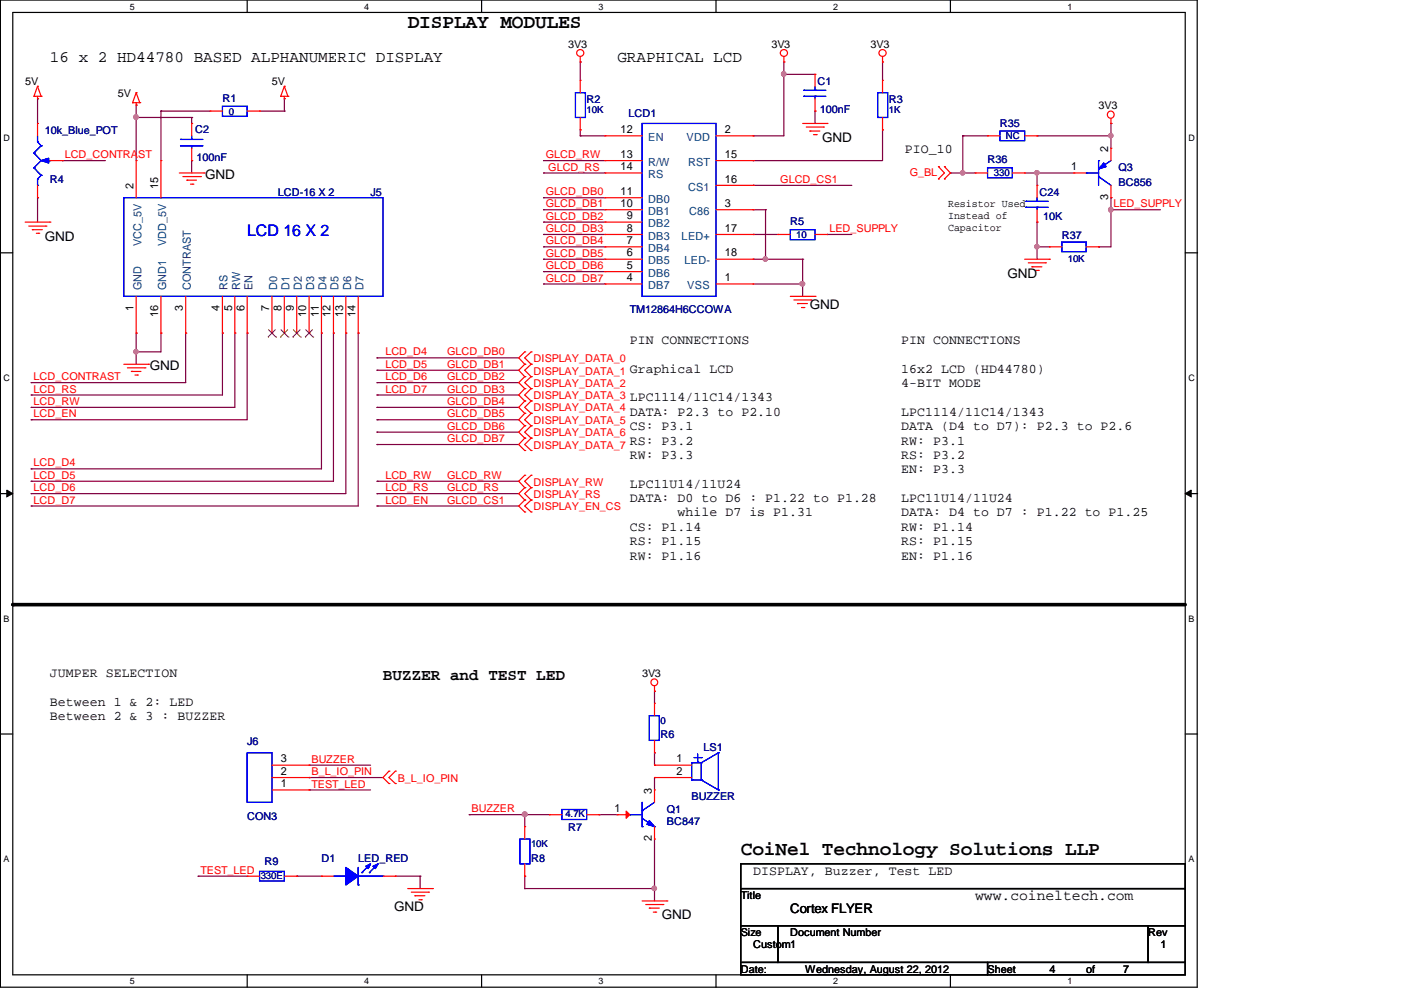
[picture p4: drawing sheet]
<svg xmlns="http://www.w3.org/2000/svg" width="297mm" height="210mm" viewBox="0 0 297 210" stroke-linecap="round" stroke-linejoin="round" font-family="sans-serif">
<path d="M.1 0h253.7v209.3h-253.7zM2.7 2.6h248.6v204.1h-248.6z" fill="none" stroke="#000" stroke-width=".25"/>
<g fill="#fff">
<path d="M27.5 .4h.9v2h-.9z"/>
<path d="M27.5 207h.9v2.1h-.9z"/>
</g>
<path d="M52.4 0v2.6M52.4 206.7v2.6" fill="none" stroke="#000" stroke-width=".25"/>
<g fill="#fff">
<path d="M77.2 .4h.9v2h-.9z"/>
<path d="M77.2 207h.9v2.1h-.9z"/>
</g>
<path d="M102.1 0v2.6M102.1 206.7v2.6" fill="none" stroke="#000" stroke-width=".25"/>
<g fill="#fff">
<path d="M126.9 .4h.9v2h-.9z"/>
<path d="M126.9 207h.9v2.1h-.9z"/>
</g>
<path d="M151.8 0v2.6M151.8 206.7v2.6" fill="none" stroke="#000" stroke-width=".25"/>
<g fill="#fff">
<path d="M176.6 .4h.9v2h-.9z"/>
<path d="M176.6 207h.9v2.1h-.9z"/>
</g>
<path d="M201.5 0v2.6M201.5 206.7v2.6" fill="none" stroke="#000" stroke-width=".25"/>
<g fill="#fff">
<path d="M226.3 .4h.9v2h-.9z"/>
<path d="M226.3 207h.9v2.1h-.9z"/>
<path d="M.8 28.1h1.2v2.1h-1.2z"/>
<path d="M252 28.1h1.2v2.1h-1.2z"/>
<path d="M.8 79.1h1.2v2h-1.2z"/>
<path d="M252 79.1h1.2v2h-1.2z"/>
</g>
<path d="M.1 53.6h2.6M251.3 53.6h2.6" fill="none" stroke="#000" stroke-width=".25"/>
<g fill="#fff">
<path d="M.8 130.1h1.1v2.1h-1.1z"/>
<path d="M252 130.1h1.2v2.1h-1.2z"/>
</g>
<path d="M.1 104.7h2.6M251.3 104.7h2.6" fill="none" stroke="#000" stroke-width=".25"/>
<path d="M1.4 103.9l1.3 .8-1.3 .6zM251.3 104.7l1.3-.8v1.4z" fill="#000" stroke="#000" stroke-width=".21"/>
<g fill="#fff">
<path d="M.8 181.1h1.1v2h-1.1z"/>
<path d="M252 181.1h1.2v2h-1.2z"/>
</g>
<path d="M.1 155.6h2.6M251.3 155.6h2.6M157.1 183.1h94.2v5.3h-94.2zM157.1 188.4h94.2v7.9h-94.2zM157.1 196.3h7.8v7.8h-7.8zM164.9 196.3h78.5v7.8h-78.5zM243.4 196.3h7.9v7.8h-7.9zM157.1 204.1h52.3v2.6h-52.3zM209.4 204.1h41.9v2.6h-41.9z" fill="none" stroke="#000" stroke-width=".25"/>
<path d="M2.7 128.2h248.6" fill="none" stroke="#000" stroke-width=".76"/>
<circle cx="2.7" cy="128.2" r=".38" fill="#000"/>
<g fill="none" stroke="#800040" stroke-width=".25">
<path d="M123 13.1h.1M123 13.1v3.9M166.2 13.1h.1M166.2 15.8h.1M166.2 13.1v15.7h-6.5M166.2 15.8h6.6M187.1 13.1h.1M187.1 13.1v3.9M8 20.9h.1M8 20.9v5.3M13.2 34.1h.1M13.2 34.1h9.2"/>
<path d="M28.9 24.9h.1M28.9 22.3h.1M28.9 22.3v11.8M28.9 24.9h11.7M34.1 23.6h.1M34.1 23.6h10.4M34.1 23.6v10.5M40.6 24.9h.1M40.6 34.1h.1M40.6 24.9v1.3M40.6 34.1v2.6M55 23.6h5.3"/>
<path d="M60.3 23.6h.1M60.3 20.9h.1M60.3 20.9v2.7M115.2 34.1h.1M115.2 36.7h.1M115.2 34.1h13.1M115.2 36.7h13.1M123 27.5h.1M123 28.8h.1M123 27.5v1.3M123 28.8h5.3M159.7 28.8h.1"/>
<path d="M159.7 34.1h.1M159.7 39.3h.1M159.7 39.3h20.9M172.8 23.6h.1M172.8 23.6v2.6M187.1 27.5h.1M187.1 27.5v6.6h-27.4M201.5 36.7h.1M201.5 36.7h5.3M204.1 36.7h.1M204.1 28.8h.1M204.1 28.8h5.3"/>
<path d="M204.1 28.8v7.9M217.3 36.7h10.4M219.9 36.7h.1M219.9 28.8h.1M219.9 28.8h15.6M219.9 36.7v2.6M235.5 28.8h.1M235.5 26.2h.1M235.5 26.2v5.2M8 41.9h.1M8 41.9v5.2M115.2 44.5h.1"/>
<path d="M115.2 41.9h.1M115.2 47.1h.1M115.2 49.7h.1M115.2 55h.1M115.2 52.3h.1M115.2 57.6h.1M115.2 55h13.1M115.2 44.5h13.1M115.2 41.9h13.1M115.2 47.1h13.1M115.2 49.7h13.1M115.2 52.3h13.1"/>
<path d="M115.2 57.6h13.1M159.7 49.7h.1M159.7 44.5h.1M159.7 55h.1M159.7 55h10.5M159.7 44.5h2.6M159.7 49.7h5.2M162.3 55h.1M162.3 44.5h.1M162.3 44.5v10.5M170.2 55h.1M170.2 55v7.8"/>
<path d="M175.3 49.7h.1M175.3 49.7h5.3M219.9 52.3h.1M219.9 47.1h.1M219.9 52.3h2.6M219.9 47.1v7.9M232.9 52.3h.1M235.5 44.5h.1M235.5 41.9h.1M235.5 44.5h10.5M235.5 41.9v10.4h-2.6M28.9 74.6h.1"/>
<path d="M28.9 70.6h.1M28.9 70.6v6.6M34.1 70.6h.1M34.1 70.6v4h-5.2M39.4 70.6h.1M39.4 70.6v10.5h-32.8M47.2 70.6h.1M47.2 70.6v13.1h-40.6M49.8 70.6h.1M49.8 70.6v15.8h-43.2M52.4 70.6h.1M52.4 70.6v18.4h-45.8"/>
<path d="M68.2 70.6h.1M68.2 70.6v28.8h-61.6M70.7 70.6h.1M70.7 70.6v31.4h-64.1M73.3 70.6h.1M73.3 70.6v34.1h-66.7M75.9 70.6h.1M75.9 70.6v36.7h-69.3M79.9 75.9h.1M79.9 78.5h.1M79.9 75.9h30.1M79.9 78.5h30.1"/>
<path d="M115.2 60.2h.1M115.2 60.2h13.1M159.7 60.2h10.5M170.2 60.2h.1M6.6 81.1h.1M6.6 86.4h.1M6.6 83.7h.1M6.6 99.4h.1M6.6 89h.1M79.9 86.4h.1M79.9 89h.1M79.9 91.6h.1"/>
<path d="M79.9 94.2h.1M79.9 81.1h.1M79.9 83.7h.1M79.9 81.1h30.1M79.9 86.4h30.1M79.9 83.7h30.1M79.9 89h30.1M79.9 91.6h30.1M79.9 94.2h30.1M6.6 102h.1M6.6 107.3h.1M6.6 104.7h.1"/>
<path d="M79.9 104.7h.1M79.9 102h.1M79.9 107.3h.1M79.9 102h30.1M79.9 107.3h30.1M79.9 104.7h30.1M138.8 159.6h.1M138.8 146.6h.1M138.8 146.6v2.5M138.8 159.6v2.6M65.5 162.2h.1M65.5 167.5h.1"/>
<path d="M65.5 164.9h.1M65.5 162.2h13.1M65.5 167.5h13.1M65.5 164.9h15.7M99.5 172.7h.1M99.5 172.7h17M111.3 172.7h.1M111.3 172.7v2.6M127 172.7h.1M127 172.7h3.9M138.8 164.9h.1M138.8 164.9v2.6"/>
<path d="M138.8 177.9v13.1M42 185.8h.1M42 185.8h10.4M62.9 185.8h.1M62.9 185.8h5.3M83.8 185.8h.1M83.8 185.8h5.3M89.1 185.8h.1M89.1 185.8v2.6M111.3 185.8h.1M111.3 188.4h.1M111.3 185.8v2.6"/>
<path d="M111.3 188.4h27.5M138.8 188.4h.1"/>
</g>
<g fill="#f0f" stroke="#f0f" stroke-width=".25">
<circle cx="28.8" cy="24.8" r=".49"/>
<circle cx="28.8" cy="74.6" r=".47"/>
<circle cx="166.1" cy="15.7" r=".49"/>
<circle cx="170.1" cy="60.2" r=".49"/>
<circle cx="162.3" cy="54.9" r=".47"/>
<circle cx="111.3" cy="172.6" r=".51"/>
<circle cx="138.7" cy="188.4" r=".47"/>
<circle cx="235.5" cy="28.8" r=".47"/>
<circle cx="204.1" cy="36.6" r=".47"/>
<circle cx="219.8" cy="52.3" r=".47"/>
<circle cx="219.8" cy="36.6" r=".47"/>
<circle cx="235.5" cy="44.5" r=".49"/>
</g>
<g fill="none" stroke="#f00" stroke-width=".25">
<path d="M8 18.3h.1M8 18.3l-.8 2.1M8 18.3l.7 2.1M28.9 19.7h.1M28.9 19.7l-.8 2.1M28.9 19.7l.7 2.1M60.3 18.3h.1M60.3 18.3l-.8 2.1M60.3 18.3l.7 2.1M123 13.1h.1M123 17h.1M123 12v1.1"/>
<path d="M123 17v2.7M166.2 13.1h.1M166.2 12v1.1M172.8 15.8h.1M172.8 15.8v2.5M187.1 13.1h.1M187.1 17h.1M187.1 12v1.1M187.1 17v2.7M7.2 20.4h.1M7.2 20.4h1.5M8 20.9h.1"/>
<path d="M8 26.2h.1M8 20.4v.5M8 26.2v2.6M8 39.3v2.6M8.7 20.4h.1M10.6 34.1h2.6M13.2 34.1h.1M28.1 21.8h.1M28.1 21.8h1.5M28.9 22.3h.1M28.9 34.1h.1M28.9 21.8v.5"/>
<path d="M28.9 34.1v7.8M29.6 21.8h.1M34.1 34.1h.1M34.1 34.1v7.8M38 36.7h5.3M38.8 37.4h3.7M39.6 38.2h.1M39.6 38.2h2.1M40.4 39h.5M40.6 34.1h.1M40.6 26.2h.1M40.6 26.2v2.6"/>
<path d="M40.6 31.4v2.7M40.9 39h.1M42.5 37.4h.1M43.3 36.7h.1M44.5 23.6h.1M44.5 23.6h2.7M52.4 23.6h2.6M55 23.6h.1M59.5 20.4h.1M59.5 20.4h1.5M60.3 20.9h.1M60.3 20.4v.5"/>
<path d="M61 20.4h.1M123 27.5h.1M123 24.9v2.6M128.3 28.8h.1M128.3 34.1h.1M128.3 36.7h.1M128.3 36.7h7.8M128.3 28.8h7.8M128.3 34.1h7.8M151.8 28.8h7.9M151.8 34.1h7.9M151.8 39.3h7.9"/>
<path d="M159.7 28.8h.1M159.7 34.1h.1M159.7 39.3h.1M170.2 26.2h5.1M170.9 26.9h3.7M171.7 27.8h.1M171.7 27.8h2.1M172.5 28.5h.6M172.8 23.6h.1M172.8 20.9v2.7M173.1 28.5h.1M174.6 26.9h.1"/>
<path d="M175.3 26.2h.1M187.1 27.5h.1M187.1 24.9v2.6M199 35.3h.1M199 37.9h.1M199 35.3l1.2 1.4-1.2 1.2M200.2 37.9h.1M200.2 35.3h.1M200.2 35.3l1.3 1.4-1.3 1.2M206.8 36.7h.1M206.8 36.7h2.6M209.4 28.8h.1"/>
<path d="M209.4 28.8h2.6M214.6 36.7h2.7M217.3 36.7h.1M217.3 28.8h2.6M219.9 39.3h.1M219.9 28.8h.1M219.9 39.3v2.6M227.7 36.7h.1M227.7 36.7h2.6M235.5 26.2h.1M235.5 31.4h.1M235.5 25.2v1"/>
<path d="M235.5 31.4v2.7M235.5 39.3v2.6M5.3 47.1h5.3M6.1 47.9h3.6M6.9 48.7h.1M6.9 48.7h2.1M7.7 49.5h.5M8 41.9h.1M8.2 49.5h.1M9.7 47.9h.1M10.6 47.1h.1M128.3 41.9h.1"/>
<path d="M128.3 44.5h.1M128.3 47.1h.1M128.3 49.7h.1M128.3 52.3h.1M128.3 55h.1M128.3 57.6h.1M128.3 47.1h7.8M128.3 55h7.8M128.3 52.3h7.8M128.3 41.9h7.8M128.3 44.5h7.8M128.3 49.7h7.8"/>
<path d="M128.3 57.6h7.8M151.8 55h7.9M151.8 44.5h7.9M151.8 49.7h7.9M159.7 44.5h.1M159.7 49.7h.1M159.7 55h.1M164.9 49.7h.1M164.9 49.7h2.7M172.8 49.7h2.5M175.3 49.7h.1M217.3 55h5.2"/>
<path d="M218 55.7h3.7M218.8 56.6h.1M218.8 56.6h2.1M219.6 57.3h.5M219.9 47.1h.1M219.9 44.5v2.6M220.1 57.3h.1M221.7 55.7h.1M222.5 55h.1M222.5 52.3h.1M222.5 52.3h2.6M230.3 52.3h2.6"/>
<path d="M232.9 52.3h.1M235.5 41.9h.1M26.2 77.2h5.3M27 78h3.7M27.9 78.8h.1M27.9 78.8h2M28.6 79.5h.5M28.9 70.6h.1M28.9 62.8v7.8M29.1 79.5h.1M30.7 78h.1M31.5 77.2h.1"/>
<path d="M34.1 70.6h.1M34.1 62.8v7.8M39.4 70.6h.1M39.4 62.8v7.8M47.2 70.6h.1M47.2 62.8v7.8M49.8 70.6h.1M49.8 62.8v7.8M52.4 70.6h.1M52.4 62.8v7.8M57.7 70.6h.1M57.7 62.8v7.8"/>
<path d="M60.3 70.6h.1M60.3 62.8v7.8M62.9 70.6h.1M62.9 62.8v7.8M65.5 70.6h.1M65.5 62.8v7.8M68.2 70.6h.1M68.2 62.8v7.8M70.7 70.6h.1M70.7 62.8v7.8M73.3 70.6h.1M73.3 62.8v7.8"/>
<path d="M75.9 70.6h.1M75.9 62.8v7.8M111.3 74.6h.1M111.3 77.2h.1M111.3 79.9h.1M111.3 74.6l-1.3 1.3 1.3 1.3M111.3 77.2l-1.3 1.3 1.3 1.4M111.3 79.9l-1.3 1.2 1.3 1.3M112.6 77.2h.1M112.6 74.6h.1M112.6 79.9h.1M112.6 74.6l-1.3 1.3 1.3 1.3"/>
<path d="M112.6 77.2l-1.3 1.3 1.3 1.4M112.6 79.9l-1.3 1.2 1.3 1.3M128.3 60.2h.1M128.3 60.2h7.8M151.8 60.2h7.9M159.7 60.2h.1M167.6 62.8h5.2M168.3 63.6h3.7M169.1 64.4h.1M169.1 64.4h2.1M169.9 65.2h.5M170.4 65.2h.1"/>
<path d="M172 63.6h.1M172.8 62.8h.1M111.3 82.4h.1M111.3 85h.1M111.3 87.6h.1M111.3 90.3h.1M111.3 92.9h.1M111.3 95.5h.1M111.3 82.4l-1.3 1.3 1.3 1.3M111.3 85l-1.3 1.4 1.3 1.2M111.3 87.6l-1.3 1.4 1.3 1.3M111.3 90.3l-1.3 1.3 1.3 1.3"/>
<path d="M111.3 92.9l-1.3 1.3 1.3 1.3M112.6 82.4h.1M112.6 85h.1M112.6 87.6h.1M112.6 90.3h.1M112.6 92.9h.1M112.6 95.5h.1M112.6 82.4l-1.3 1.3 1.3 1.3M112.6 85l-1.3 1.4 1.3 1.2M112.6 87.6l-1.3 1.4 1.3 1.3M112.6 90.3l-1.3 1.3 1.3 1.3M112.6 92.9l-1.3 1.3 1.3 1.3"/>
<path d="M111.3 103.4h.1M111.3 106h.1M111.3 100.8h.1M111.3 108.6h.1M111.3 103.4l-1.3 1.3 1.3 1.3M111.3 100.8l-1.3 1.2 1.3 1.4M111.3 106l-1.3 1.3 1.3 1.3M112.6 106h.1M112.6 103.4h.1M112.6 100.8h.1M112.6 108.6h.1M112.6 103.4l-1.3 1.3 1.3 1.3"/>
<path d="M112.6 100.8l-1.3 1.2 1.3 1.4M112.6 106l-1.3 1.3 1.3 1.3M138.8 146.6h.1M138.8 159.6h.1M138.8 149.1h.1M138.8 145.5v1.1M138.8 149.1v2.6M138.8 157v2.6M57.7 167.5h7.8M57.7 164.9h7.8M57.7 162.2h7.8M65.5 167.5h.1"/>
<path d="M65.5 164.9h.1M65.5 162.2h.1M82.5 163.5h.1M82.5 166.1h.1M82.5 163.5l-1.3 1.4 1.3 1.2M83.8 166.1h.1M83.8 163.5h.1M83.8 163.5l-1.3 1.4 1.3 1.2M111.3 175.3h.1M111.3 175.3v2.6M116.5 172.7h.1M116.5 172.7h2.6"/>
<path d="M124.4 172.7h2.6M127 172.7h.1M130.9 172.7h.1M130.9 172.7h2.6M138.8 167.5h.1M138.8 177.9h.1M138.8 162.2h.1M138.8 164.9h.1M138.8 167.5v2.6M138.8 175.3v2.6M138.8 164.9h7.8M138.8 162.2h7.8"/>
<path d="M52.4 185.8h.1M52.4 185.8h2.6M60.3 185.8h2.6M62.9 185.8h.1M68.2 185.8h.1M68.2 185.8h2.5M81.2 185.8h2.6M83.8 185.8h.1M86.4 188.4h5.3M87.2 189.2h3.6M88 189.9h.1M88 189.9h2.1"/>
<path d="M88.8 190.8h.5M89.3 190.8h.1M90.8 189.2h.1M91.7 188.4h.1M111.3 185.8h.1M111.3 183.1v2.7M136.1 191h5.3M136.9 191.8h3.6M137.7 192.5h.1M137.7 192.5h2.1M138.5 193.4h.5M139 193.4h.1"/>
<path d="M140.5 191.8h.1M141.4 191h.1"/>
<circle cx="123" cy="11.2" r=".75"/>
<circle cx="166.2" cy="11.2" r=".75"/>
<circle cx="187.1" cy="11.2" r=".75"/>
<circle cx="235.5" cy="24.3" r=".74"/>
<circle cx="138.7" cy="144.7" r=".72"/>
</g>
<g fill="none" stroke="#00f" stroke-width=".25">
<path d="M122 19.7h2.1v5.2h-2.1zM170.4 19.1h.1M170.4 19.1h4.7M172.8 19.1h.1M172.8 18.3v.8M186.1 19.7h2.1v5.2h-2.1zM7.2 32.4h.1M7.2 35.6h.1M7.2 32.4l1.5 1.7M7.2 35.6l1.5 1.6M8 30.1h.1M8 37.9h.1"/>
<path d="M8 39.3h.1M8 28.8v1.3M8 37.9v1.4M8 30.1l.7 .8M8.7 30.9h.1M8.7 34.1h.1M8.7 37.2h.1M8.7 30.9l-1.5 1.5M8.7 34.1l-1.5 1.5M8.7 37.2l-.7 .7M10.1 34.1h.5M10.6 34.1h.1"/>
<path d="M38.3 29.6h.1M38.3 30.9h.1M38.3 29.6h4.7M38.3 30.9h4.7M40.6 30.9h.1M40.6 29.6h.1M40.6 28.8v.8M40.6 30.9v.5M47.2 22.5h5.2v2.2h-5.2zM136.1 26.2h15.7v36.6h-15.7zM170.4 20.4h.1M170.4 20.4h4.7"/>
<path d="M172.8 20.4h.1M172.8 20.4v.5M209.4 35.6h5.2v2.1h-5.2zM212 27.8h5.3v2h-5.3zM230.3 36.7h.1M230.3 36.7h2.6M232.9 37.4h.1M232.9 35.8h.1M232.9 34.1h.1M232.9 37.4l2.6 1.9M232.9 34.1v5.2M235.5 34.1l-2.6 1.7"/>
<path d="M26.2 41.9h55v20.9h-55zM167.6 48.7h5.2v2.1h-5.2zM217.5 42.7h.1M217.5 44h.1M217.5 42.7h4.7M217.5 44h4.7M219.9 44h.1M219.9 42.7h.1M219.9 41.9v.8M219.9 44v.5M225.1 51.3h5.2v2.1h-5.2zM52.4 159.6h5.3v10.5h-5.3z"/>
<path d="M137.7 151.7h2.1v5.3h-2.1zM147.9 159.9v1.6M152.3 159.6h.1M152.3 159.6l-3.6 2.1M152.3 159.6v7.9M110.2 177.9h2.2v5.2h-2.2zM119.1 171.6h5.3v2.2h-5.3zM133.5 172.7h.1M133.5 172.7h2.6M136.1 171.9h.1M136.1 175.3h.1M136.1 173.5l2.7 1.8"/>
<path d="M136.1 170.1v5.2M138.8 175.3h.1M138.8 170.1l-2.7 1.8M146.6 161.7h.1M146.6 165.4h.1M146.6 161.7h2.1M146.6 161.7v3.7M146.6 165.4h2.1M147.2 160.6h1.5M147.9 161.5h.1M148.7 165.4h.1M148.7 161.7h.1"/>
<path d="M148.7 160.6h.1M148.7 165.4l3.6 2.1M148.7 161.7v3.7M152.3 167.5h.1M55 184.8h5.3v2h-5.3zM70.7 185.8h2.6M73.3 185.8h.1M75.9 187.6h.1M75.9 183.9v3.7M75.9 185.8h5.3M76.7 185h.1M78.3 185h.1"/>
<path d="M78.3 183.4l-1.6 1.6M79.9 183.4l-1.6 1.6M81.2 185.8h.1"/>
</g>
<g fill="#00f" stroke="#00f" stroke-width=".25">
<path d="M234 34.6l.5 .7-1.6 .5z"/>
<path d="M137.7 174l1.1 1.3-1.6-.5z"/>
<path d="M8.7 34.1l1.6-.6v1.1z"/>
<path d="M73.3 183.9l2.6 1.9-2.6 1.8z" fill-rule="evenodd"/>
<path d="M79.1 183.7l1.1-.6-.6 1.1z" fill-rule="evenodd"/>
<path d="M77.6 183.7l1-.6-.5 1.1z" fill-rule="evenodd"/>
<path d="M73.3 183.9l2.6 1.9-2.6 1.8z" fill-rule="evenodd"/>
<path d="M79.1 183.7l1.1-.6-.6 1.1z" fill-rule="evenodd"/>
<path d="M77.6 183.7l1-.6-.5 1.1z" fill-rule="evenodd"/>
</g>
<g fill="none" stroke="#804000" stroke-width=".21">
<path d="M56.8 71.5h.1M56.9 69.9l1.6 1.6M58.4 69.9l-1.6 1.6M58.5 71.5h.1M59.4 71.5h.1M59.5 69.9l1.6 1.6M61 69.9l-1.6 1.6M61.1 71.5h.1M62.1 71.5h.1M62.1 69.9l1.7 1.6M63.7 69.9l-1.6 1.6M63.8 71.5h.1"/>
<path d="M64.7 71.5h.1M64.8 69.9l1.6 1.6M66.3 69.9l-1.6 1.6M66.4 71.5h.1"/>
</g>
<path d="M132.8 172l.7 .7-.7 .8z" fill="#f00" stroke="#f00" stroke-width=".25"/>
<g font-size="4.1">
<text x="86.4" y="6">DISPLAY MODULES</text>
<text x="157.1" y="181.3">CoiNel Technology Solutions LLP</text>
</g>
<g font-size="3.4">
<text x="10.6" y="13.1">16 x 2 HD44780 BASED ALPHANUMERIC DISPLAY</text>
<text x="130.9" y="13.1">GRAPHICAL LCD</text>
<text x="81.2" y="144.2">BUZZER and TEST LED</text>
</g>
<text font-size="3.4" fill="#00f" x="52.4" y="50.1">LCD 16 X 2</text>
<text font-size="3.1" x="206.8" y="190.9">www.coineltech.com</text>
<g font-size="2.8">
<text x="174.3" y="30.2">GND</text>
<text x="191.9" y="32.4">PIO_10</text>
<text x="43.5" y="37.9">GND</text>
<text x="9.5" y="51.1">GND</text>
<text x="213.6" y="58.9">GND</text>
<text x="171.7" y="65.5">GND</text>
<text x="133.5" y="72.9">PIN CONNECTIONS</text>
<text x="191.1" y="72.9">PIN CONNECTIONS</text>
<text x="31.7" y="78.5">GND</text>
<text x="133.5" y="79">Graphical LCD</text>
<text x="191.1" y="79">16x2 LCD (HD44780)</text>
<text x="191.1" y="82.1">4-BIT MODE</text>
<text x="133.5" y="85.1">LPC1114/11C14/1343</text>
<text x="133.5" y="88.2">DATA: P2.3 to P2.10</text>
<text x="191.1" y="88.2">LPC1114/11C14/1343</text>
<text x="133.5" y="91.2">CS: P3.1</text>
<text x="133.5" y="94.2">RS: P3.2</text>
<text x="191.1" y="91.2">DATA (D4 to D7): P2.3 to P2.6</text>
<text x="191.1" y="94.2">RW: P3.1</text>
<text x="133.5" y="97.3">RW: P3.3</text>
<text x="191.1" y="97.3">RS: P3.2</text>
<text x="191.1" y="100.3">EN: P3.3</text>
<text x="133.5" y="103.4">LPC11U14/11U24</text>
<text x="133.5" y="106.4">DATA: D0 to D6 : P1.22 to P1.28</text>
<text x="191.1" y="106.4">LPC11U14/11U24</text>
<text x="133.5" y="112.5">CS: P1.14</text>
<text x="143.7" y="109.5">while D7 is P1.31</text>
<text x="191.1" y="109.5">DATA: D4 to D7 : P1.22 to P1.25</text>
<text x="191.1" y="112.5">RW: P1.14</text>
<text x="133.5" y="115.6">RS: P1.15</text>
<text x="133.5" y="118.6">RW: P1.16</text>
<text x="191.1" y="115.6">RS: P1.15</text>
<text x="191.1" y="118.6">EN: P1.16</text>
<text x="10.6" y="143.6">JUMPER SELECTION</text>
<text x="10.6" y="149.7">Between 1 &amp; 2: LED</text>
<text x="10.6" y="152.8">Between 2 &amp; 3 : BUZZER</text>
<text x="159.7" y="185.4">DISPLAY, Buzzer, Test LED</text>
<text x="83.6" y="193.1">GND</text>
<text x="140.3" y="194.9">GND</text>
<text x="167.6" y="193.6">Cortex FLYER</text>
</g>
<g font-size="2.4">
<text x="131.6" y="28.2">12</text>
<text x="153.7" y="28.2">2</text>
<text x="131.6" y="33.5">13</text>
<text x="153.7" y="33.5">15</text>
<text x="234.9" y="32.2" transform="rotate(-90 234.9 32.2)">2</text>
<text x="28.3" y="40.1" transform="rotate(-90 28.3 40.1)">2</text>
<text x="33.5" y="40.1" transform="rotate(-90 33.5 40.1)">15</text>
<text x="131.6" y="36.1">14</text>
<text x="131.6" y="41.3">11</text>
<text x="153.7" y="38.7">16</text>
<text x="227.1" y="36.1">1</text>
<text x="131.6" y="43.9">10</text>
<text x="132.9" y="46.5">9</text>
<text x="153.7" y="43.9">3</text>
<text x="234.9" y="42.4" transform="rotate(-90 234.9 42.4)">3</text>
<text x="132.9" y="49.1">8</text>
<text x="132.9" y="51.7">7</text>
<text x="153.7" y="49.1">17</text>
<text x="132.9" y="54.4">6</text>
<text x="132.9" y="57">5</text>
<text x="132.9" y="59.6">4</text>
<text x="153.7" y="54.4">18</text>
<text x="153.7" y="59.6">1</text>
<text x="28.3" y="66" transform="rotate(-90 28.3 66)">1</text>
<text x="38.8" y="66" transform="rotate(-90 38.8 66)">3</text>
<text x="46.6" y="66" transform="rotate(-90 46.6 66)">4</text>
<text x="49.2" y="66" transform="rotate(-90 49.2 66)">5</text>
<text x="51.8" y="66" transform="rotate(-90 51.8 66)">6</text>
<text x="57.1" y="66" transform="rotate(-90 57.1 66)">7</text>
<text x="59.7" y="66" transform="rotate(-90 59.7 66)">8</text>
<text x="62.3" y="66" transform="rotate(-90 62.3 66)">9</text>
<text x="33.5" y="67.2" transform="rotate(-90 33.5 67.2)">16</text>
<text x="64.9" y="67.2" transform="rotate(-90 64.9 67.2)">10</text>
<text x="67.6" y="67.2" transform="rotate(-90 67.6 67.2)">11</text>
<text x="70.1" y="67.2" transform="rotate(-90 70.1 67.2)">12</text>
<text x="72.7" y="67.2" transform="rotate(-90 72.7 67.2)">13</text>
<text x="75.4" y="67.2" transform="rotate(-90 75.4 67.2)">14</text>
<text x="59.5" y="161.6">3</text>
<text x="143.4" y="161.6">1</text>
<text x="59.5" y="166.9">1</text>
<text x="59.5" y="164.3">2</text>
<text x="143.4" y="164.3">2</text>
<text x="130.3" y="172.1">1</text>
<text x="138.2" y="168.2" transform="rotate(-90 138.2 168.2)">3</text>
<text x="138.2" y="178.4" transform="rotate(-90 138.2 178.4)">2</text>
</g>
<g font-size="2.4" fill="#004080">
<text x="137.4" y="29.9">EN</text>
<text x="145.5" y="29.9">VDD</text>
<text x="137.4" y="35.2">R/W</text>
<text x="145.9" y="35.2">RST</text>
<text x="137.4" y="37.8">RS</text>
<text x="145.9" y="40.4">CS1</text>
<text x="137.4" y="43">DB0</text>
<text x="137.4" y="45.6">DB1</text>
<text x="146.1" y="45.6">C86</text>
<text x="30" y="52.2" transform="rotate(-90 30 52.2)">VCC_5V</text>
<text x="35.2" y="52.2" transform="rotate(-90 35.2 52.2)">VDD_5V</text>
<text x="137.4" y="48.2">DB2</text>
<text x="137.4" y="50.8">DB3</text>
<text x="137.4" y="53.4">DB4</text>
<text x="144.5" y="50.8">LED+</text>
<text x="137.4" y="56.1">DB5</text>
<text x="137.4" y="58.7">DB6</text>
<text x="145.1" y="56.1">LED-</text>
<text x="30" y="61.6" transform="rotate(-90 30 61.6)">GND</text>
<text x="35.2" y="61.6" transform="rotate(-90 35.2 61.6)">GND1</text>
<text x="40.5" y="61.6" transform="rotate(-90 40.5 61.6)">CONTRAST</text>
<text x="48.3" y="61.6" transform="rotate(-90 48.3 61.6)">RS</text>
<text x="50.9" y="61.6" transform="rotate(-90 50.9 61.6)">RW</text>
<text x="53.5" y="61.6" transform="rotate(-90 53.5 61.6)">EN</text>
<text x="58.8" y="61.6" transform="rotate(-90 58.8 61.6)">D0</text>
<text x="61.4" y="61.6" transform="rotate(-90 61.4 61.6)">D1</text>
<text x="64" y="61.6" transform="rotate(-90 64 61.6)">D2</text>
<text x="66.6" y="61.6" transform="rotate(-90 66.6 61.6)">D3</text>
<text x="69.3" y="61.6" transform="rotate(-90 69.3 61.6)">D4</text>
<text x="71.8" y="61.6" transform="rotate(-90 71.8 61.6)">D5</text>
<text x="74.4" y="61.6" transform="rotate(-90 74.4 61.6)">D6</text>
<text x="77" y="61.6" transform="rotate(-90 77 61.6)">D7</text>
<text x="137.4" y="61.3">DB7</text>
<text x="145.7" y="61.3">VSS</text>
</g>
<g font-size="2.3">
<text x="120.5" y="10.1">3V3</text>
<text x="163.6" y="10.1">3V3</text>
<text x="184.6" y="10.1">3V3</text>
<text x="5.3" y="18">5V</text>
<text x="57.7" y="18">5V</text>
<text x="25" y="20.5">5V</text>
<text x="232.9" y="23.1">3V3</text>
<text x="201" y="43.9">Resistor Used</text>
<text x="201" y="46.4">Instead of</text>
<text x="201" y="49">Capacitor</text>
<text x="136.1" y="143.5">3V3</text>
<text x="157.1" y="190.6">Title</text>
<text x="157.1" y="198.5">Size</text>
<text x="159.7" y="201.1">Custom1</text>
<text x="167.6" y="198.5">Document Number</text>
<text x="243.4" y="198.5">Rev</text>
<text x="246" y="201.1">1</text>
<text x="157.1" y="206.3">Date:</text>
<text x="170.7" y="206.3">Wednesday, August 22, 2012</text>
<text x="209.4" y="206.3">Sheet</text>
<text x="222.5" y="206.3">4</text>
<text x="230.3" y="206.3">of</text>
<text x="238.2" y="206.3">7</text>
</g>
<g font-size="2.3" fill="#000080">
<text x="173.3" y="18">C1</text>
<text x="47.2" y="21.6">R1</text>
<text x="124.4" y="21.9">R2</text>
<text x="173.8" y="24">100nF</text>
<text x="188.5" y="21.9">R3</text>
<text x="9.5" y="28.4">10k_Blue_POT</text>
<text x="41.4" y="28.1">C2</text>
<text x="133.3" y="24.7">LCD1</text>
<text x="212" y="26.9">R35</text>
<text x="41.7" y="34.1">100nF</text>
<text x="209.4" y="34.6">R36</text>
<text x="10.6" y="38.9">R4</text>
<text x="58.9" y="41.5">LCD-16 X 2</text>
<text x="78.6" y="41.5">J5</text>
<text x="220.4" y="41.5">C24</text>
<text x="237.2" y="36.3">Q3</text>
<text x="237.2" y="39.4">BC856</text>
<text x="167.6" y="47.8">R5</text>
<text x="221.1" y="46.7">10K</text>
<text x="225.1" y="50.6">R37</text>
<text x="133.5" y="66.3">TM12864H6CCOWA</text>
<text x="52.4" y="157.9">J6</text>
<text x="140" y="156.6">R6</text>
<text x="149.2" y="159.2">LS1</text>
<text x="52.4" y="173.8">CON3</text>
<text x="141.4" y="172.3">Q1</text>
<text x="146.6" y="169.7">BUZZER</text>
<text x="120.5" y="176.2">R7</text>
<text x="141.4" y="174.9">BC847</text>
<text x="56" y="183.5">R9</text>
<text x="68.2" y="182.7">D1</text>
<text x="75.9" y="182.7">LED_RED</text>
<text x="112.6" y="182.7">R8</text>
</g>
<g font-size="2.3" fill="#f00">
<text x="13.7" y="33.5">LCD_CONTRAST</text>
<text x="115.7" y="33.5">GLCD_RW</text>
<text x="115.7" y="41.4">GLCD_DB0</text>
<text x="116.2" y="36.2">GLCD_RS</text>
<text x="165.4" y="38.8">GLCD_CS1</text>
<text x="192.9" y="37.3">G_BL</text>
<text x="115.7" y="44">GLCD_DB1</text>
<text x="115.7" y="46.6">GLCD_DB2</text>
<text x="236.1" y="44">LED_SUPPLY</text>
<text x="115.7" y="49.2">GLCD_DB3</text>
<text x="115.7" y="51.8">GLCD_DB4</text>
<text x="175.9" y="49.2">LED_SUPPLY</text>
<text x="115.7" y="54.5">GLCD_DB5</text>
<text x="115.7" y="59.7">GLCD_DB7</text>
<text x="115.7" y="57.1">GLCD_DB6</text>
<text x="81.7" y="75.4">LCD_D4</text>
<text x="81.7" y="78">LCD_D5</text>
<text x="94.8" y="75.4">GLCD_DB0</text>
<text x="94.8" y="78">GLCD_DB1</text>
<text x="113.1" y="76.8">DISPLAY_DATA_0</text>
<text x="7.1" y="80.6">LCD_CONTRAST</text>
<text x="7.1" y="83.2">LCD_RS</text>
<text x="81.7" y="80.6">LCD_D6</text>
<text x="81.7" y="83.2">LCD_D7</text>
<text x="94.8" y="80.6">GLCD_DB2</text>
<text x="94.8" y="83.2">GLCD_DB3</text>
<text x="113.1" y="79.4">DISPLAY_DATA_1</text>
<text x="113.1" y="82.1">DISPLAY_DATA_2</text>
<text x="7.1" y="85.9">LCD_RW</text>
<text x="7.1" y="88.5">LCD_EN</text>
<text x="94.8" y="85.9">GLCD_DB4</text>
<text x="94.8" y="88.5">GLCD_DB5</text>
<text x="113.1" y="84.6">DISPLAY_DATA_3</text>
<text x="113.1" y="87.2">DISPLAY_DATA_4</text>
<text x="113.1" y="89.8">DISPLAY_DATA_5</text>
<text x="94.8" y="91.1">GLCD_DB6</text>
<text x="94.8" y="93.7">GLCD_DB7</text>
<text x="113.1" y="92.5">DISPLAY_DATA_6</text>
<text x="113.1" y="95.1">DISPLAY_DATA_7</text>
<text x="7.1" y="98.9">LCD_D4</text>
<text x="7.1" y="101.5">LCD_D5</text>
<text x="81.7" y="101.5">LCD_RW</text>
<text x="94.8" y="101.5">GLCD_RW</text>
<text x="7.1" y="106.8">LCD_D7</text>
<text x="7.1" y="104.2">LCD_D6</text>
<text x="81.7" y="104.2">LCD_RS</text>
<text x="81.7" y="106.8">LCD_EN</text>
<text x="94.8" y="104.2">GLCD_RS</text>
<text x="94.8" y="106.8">GLCD_CS1</text>
<text x="113.1" y="105.6">DISPLAY_RS</text>
<text x="113.1" y="103">DISPLAY_RW</text>
<text x="113.1" y="108.2">DISPLAY_EN_CS</text>
<text x="66" y="161.7">BUZZER</text>
<text x="66" y="167">TEST_LED</text>
<text x="66" y="164.4">B_L_IO_PIN</text>
<text x="84.3" y="165.7">B_L_IO_PIN</text>
<text x="100" y="172.2">BUZZER</text>
<text x="42.5" y="185.3">TEST_LED</text>
</g>
<g font-size="2" fill="#000080">
<text x="48.5" y="24.3">0</text>
<text x="124.4" y="24.1">10K</text>
<text x="188.5" y="24.1">1K</text>
<text x="213.3" y="29.6">NC</text>
<text x="210.7" y="37.4">330</text>
<text x="168.8" y="50.5">10</text>
<text x="226.4" y="55.5">10K</text>
<text x="140" y="153.5">0</text>
<text x="119.9" y="173.2">4.7K</text>
<text x="112.6" y="179.7">10K</text>
<text x="55.3" y="186.3">330E</text>
</g>
<g font-size="1.9">
<text x="27.5" y="2">5</text>
<text x="77.2" y="2">4</text>
<text x="126.9" y="2">3</text>
<text x="176.6" y="2">2</text>
<text x="226.3" y="2">1</text>
<text x=".8" y="29.8">D</text>
<text x="252" y="29.8">D</text>
<text x=".8" y="80.8">C</text>
<text x="252" y="80.8">C</text>
<text x=".8" y="131.8">B</text>
<text x="252" y="131.8">B</text>
<text x=".8" y="182.8">A</text>
<text x="252" y="182.8">A</text>
<text x="27.5" y="208.7">5</text>
<text x="77.2" y="208.7">4</text>
<text x="126.9" y="208.7">3</text>
<text x="176.6" y="208.7">2</text>
<text x="226.3" y="208.7">1</text>
</g>
</svg>
